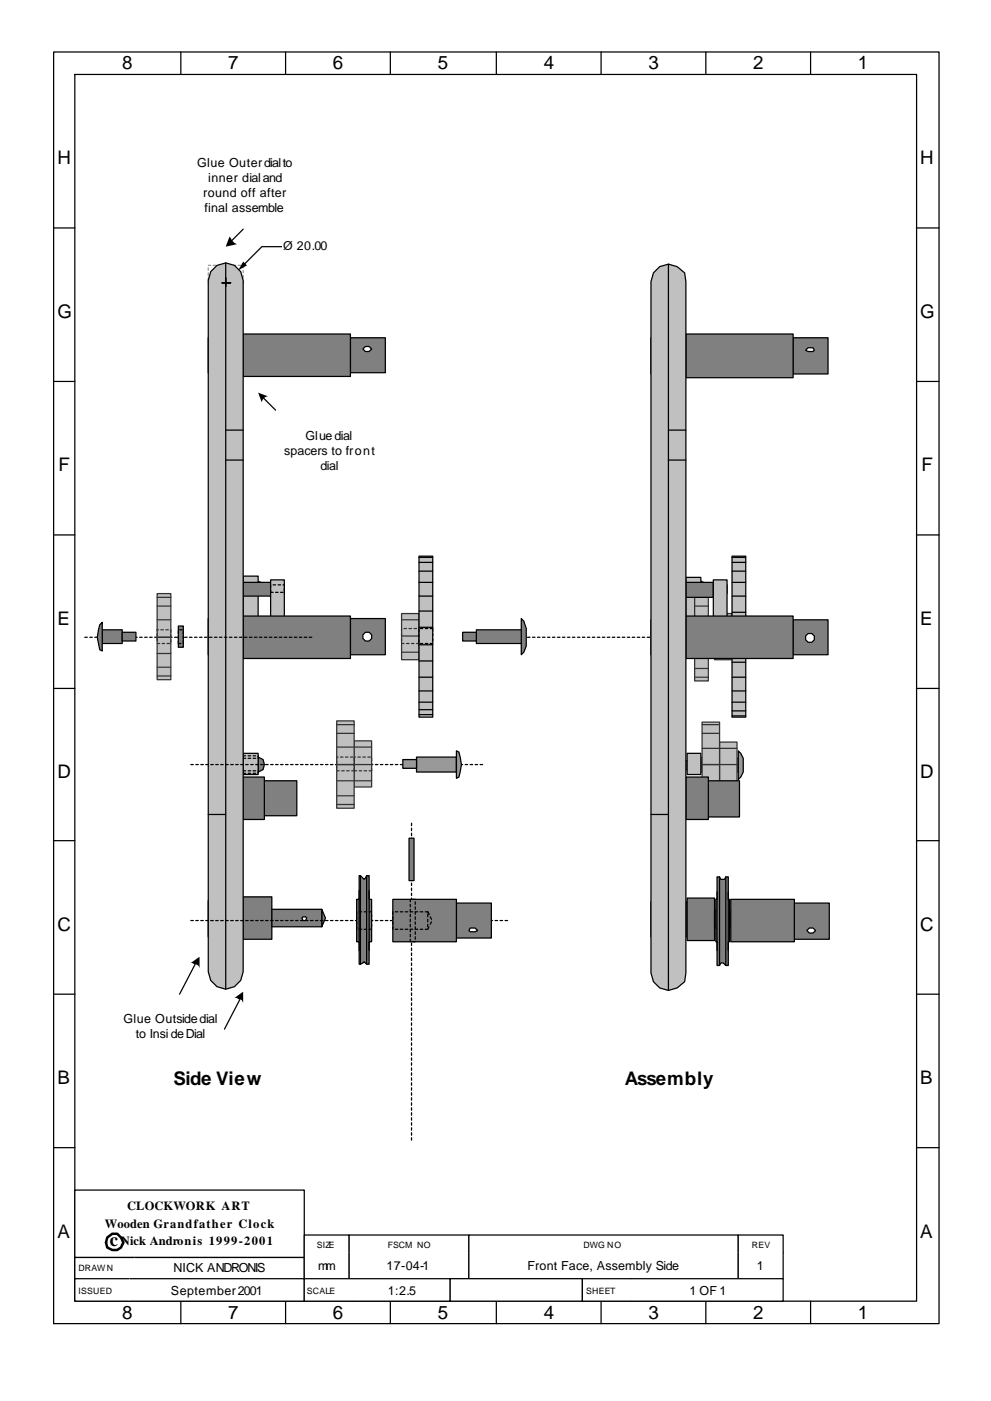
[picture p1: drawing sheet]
<svg xmlns="http://www.w3.org/2000/svg" width="210mm" height="297mm" viewBox="0 0 210 297" stroke-linecap="round" stroke-linejoin="round" font-family="sans-serif">
<path d="M54.8 123.2l1 .5 .3 1.1-.3 1.1-1 .2z" fill-rule="evenodd" fill="#808080" stroke="#000" stroke-width=".26"/>
<path d="M54.8 124v1.3" fill="none" stroke="#000" stroke-width=".26"/>
<g fill="#808080" stroke="#000" stroke-width=".26">
<path d="M49.7 123.7h5.1v1.9h-5.1z" fill-rule="evenodd"/>
<path d="M49.7 123.7v1.9l-.8-.8z" fill-rule="evenodd"/>
</g>
<path d="M51.6 122.1h3.2v15.7h-3.2z" fill-rule="evenodd" fill="#c0c0c0" stroke="#000" stroke-width=".26"/>
<g fill="none" stroke="#000" stroke-width=".26">
<path d="M51.6 123.7h.5M51.6 124.3v.5M51.6 125.3v.6M51.6 135.1v.5M51.9 135.9h.5M52.1 125.9h.6M52.1 134.1h-.5v.5M52.7 123.7h.5M52.7 134.1h.5M52.9 135.9h.5M53.2 125.9h.5M53.7 123.7h.5"/>
<path d="M53.7 134.1h.5M54 135.9h.5M54.2 125.9h.6M54.8 123.7v.6M54.8 124.8v.5M54.8 134.1v.5M54.8 135.1v.5"/>
</g>
<path d="M54.8 132.5h2.9v5.3h-2.9z" fill-rule="evenodd" fill="#c0c0c0" stroke="#000" stroke-width=".26"/>
<path d="M54.8 133.5h.5M54.8 136.2v.2h.2M54.8 134.1v.5M54.8 135.1v.5M55.6 136.4h.5M55.8 133.5h.6M56.6 136.4h.5M56.9 133.5h.5M57.7 133.8v.5M57.7 134.8v.6M57.7 135.9v.5" fill="none" stroke="#000" stroke-width=".26"/>
<g fill="#808080" stroke="#000" stroke-width=".26">
<path d="M48.7 124h11.6v1.9h-11.6z" fill-rule="evenodd"/>
<path d="M51.6 123.5h5.8v2.9h-5.8z" fill-rule="evenodd"/>
</g>
<path d="M57.4 122.9h2.9v14.1h-2.9z" fill-rule="evenodd" fill="#c0c0c0" stroke="#000" stroke-width=".26"/>
<g fill="none" stroke="#000" stroke-width=".26">
<path d="M57.4 135.4v.5h.5M57.4 124v.5M57.4 125.1v.5h.5M57.4 134.3v.5M57.9 134.3h.6M57.9 124h.6M58.5 135.9h.5M58.5 125.6h.5M59 134.3h.5M59 124h.5M59.5 135.9h.6M59.5 125.6h.6"/>
<path d="M60.1 124h.2v.3M60.1 134.3h.2v.3M60.3 124.8v.5M60.3 135.1v.5M87.3 174.5v.6M87.3 175.6v.5M87.3 176.7v.5M87.3 177.7v.5M87.3 178.8v.5M87.3 179.8v.6M87.3 180.9v.5M87.3 181.9v.6"/>
<path d="M87.3 183v.5M87.3 184.1v.5M87.3 185.1v.5M87.3 186.2v.5M87.3 187.2v.6M87.3 188.3v.5M87.3 189.4v.5M87.3 190.4v.5M87.3 191.5v.5M87.3 192.5v.6M87.3 193.6v.5M87.3 194.6v.6"/>
<path d="M87.3 195.7v.5M87.3 196.8v.5M87.3 197.8v.5M87.3 198.9v.5M87.3 199.9v.6M87.3 201v.5M87.3 202.1v.5M87.3 203.1v.5M87.3 204.2v.5M87.3 205.2v.6M87.3 206.3v.5M87.3 207.3v.6"/>
<path d="M87.3 208.4v.5M87.3 209.5v.5M87.3 210.5v.5M87.3 211.6v.5M87.3 212.6v.6M87.3 213.7v.5M87.3 214.8v.5M87.3 215.8v.5M87.3 216.9v.5M87.3 217.9v.6M87.3 219v.5M87.3 220v.6"/>
<path d="M87.3 221.1v.5M87.3 222.2v.5M87.3 223.2v.5M87.3 224.3v.5M87.3 225.3v.6M87.3 226.4v.5M87.3 227.5v.5M87.3 228.5v.5M87.3 229.6v.5M87.3 230.6v.6M87.3 231.7v.5M87.3 232.7v.6"/>
<path d="M87.3 233.8v.5M87.3 234.9v.5M87.3 235.9v.5M87.3 237v.5M87.3 238v.6M87.3 239.1v.5M87.3 240.2v.5M87.3 241.2v.5"/>
</g>
<g fill="none" stroke="#969696" stroke-width=".26">
<path d="M44.2 60h.5M44.2 56.3h.5M44.2 56.8v.5M44.2 57.9v.5M44.2 58.9v.5M45.2 60h.6M45.2 56.3h.6M46.3 60h.5M46.3 56.3h.5M47.4 60h.5M47.4 56.3h.5M48.4 60h.5"/>
<path d="M48.4 56.3h.5M49.5 60h.5M49.5 56.3h.5M50.5 60h.6M50.5 56.3h.6M51.6 56.3v.5M51.6 57.3v.6M51.6 58.4v.5M51.6 59.4v.6"/>
</g>
<path d="M194.5 243.3h4.7z" fill="#fff"/>
<g fill="none" stroke="#000" stroke-width=".26">
<path d="M11.4 11h187.8v269.6h-187.8zM15.9 15.8h178.6v260.1h-178.6zM38.4 11v4.8M60.6 11v4.8M82.8 11v4.8M105.3 11v4.8M127.5 11v4.8M149.8 11v4.8M172 11v4.8M11.4 48.3h4.5M194.5 48.3h4.7M11.4 80.9h4.5"/>
<path d="M194.5 80.9h4.7M11.4 113.4h4.5M194.5 113.4h4.7M11.4 146h4.5M194.5 146h4.7M11.4 178.2h4.5M194.5 178.2h4.7M11.4 210.8h4.5M194.5 210.8h4.7M11.4 243.3h4.5M194.5 243.3h4.7M38.4 275.9v4.7"/>
<path d="M60.6 275.9v4.7M82.8 275.9v4.7M105.3 275.9v4.7M127.5 275.9v4.7M149.8 275.9v4.7M172 275.9v4.7"/>
</g>
<path d="M54.8 160.5l1 .5 .3 1.1-.3 1.1-1 .5z" fill-rule="evenodd" fill="#808080" stroke="#000" stroke-width=".26"/>
<path d="M54.8 161.3v1.6" fill="none" stroke="#000" stroke-width=".26"/>
<g fill="#808080" stroke="#000" stroke-width=".26">
<path d="M49.7 161.3h5.1v1.9h-5.1z" fill-rule="evenodd"/>
<path d="M48.9 162.1l.8-.8v1.9z" fill-rule="evenodd"/>
</g>
<path d="M51.6 159.7h3.2v4.5h-3.2z" fill-rule="evenodd" fill="#c0c0c0" stroke="#000" stroke-width=".26"/>
<g fill="none" stroke="#000" stroke-width=".26">
<path d="M51.6 160.2h.5M51.6 160.8h.5M51.6 163.4h.5M51.6 164h.5M52.7 160.2h.5M52.7 160.8h.5M52.7 163.4h.5M52.7 164h.5M53.7 160.2h.5M53.7 160.8h.5M53.7 163.4h.5M53.7 164h.5"/>
<path d="M54.8 160.2v.6M54.8 163.4v.6"/>
</g>
<g fill="#808080" stroke="#000" stroke-width=".26">
<path d="M47.9 165.5h3.7v7.4h-3.7z" fill-rule="evenodd"/>
<path d="M55.6 165.5h7.4v7.4h-7.4z" fill-rule="evenodd"/>
<path d="M51.6 164.7h4.5v9h-4.5z" fill-rule="evenodd"/>
<path d="M68.3 192.8l.8 1.8-.8 1.9z" fill-rule="evenodd"/>
<path d="M44.2 190.9h7.4v7.7h-7.4z" fill-rule="evenodd"/>
<path d="M51.6 190.1h6.1v9h-6.1z" fill-rule="evenodd"/>
<path d="M57.7 192.8h10.6v3.7h-10.6z" fill-rule="evenodd"/>
</g>
<path d="M64 194.6l.3-.2h.5l.3 .2-.3 .6h-.5z" fill-rule="evenodd" fill="#fff" stroke="#000" stroke-width=".26"/>
<g fill="#808080" stroke="#000" stroke-width=".26">
<path d="M74.3 71.6h7.5v7.4h-7.5z" fill-rule="evenodd"/>
<path d="M44.2 71.6h7.4v7.4h-7.4z" fill-rule="evenodd"/>
<path d="M51.6 70.8h22.7v9h-22.7z" fill-rule="evenodd"/>
<path d="M74.3 131.1h7.5v7.7h-7.5z" fill-rule="evenodd"/>
<path d="M44.2 131.1h7.4v7.7h-7.4z" fill-rule="evenodd"/>
<path d="M51.6 130.6h22.7v9h-22.7z" fill-rule="evenodd"/>
</g>
<path d="M44.7 57.6a3.7 3.7 0 0 1 4.2-1.7 3.7 3.7 0 0 1 2.7 3.5v146.6a3.7 3.7 0 0 1-3.7 3.7 3.7 3.7 0 0 1-3.7-3.7v-146.6z" fill-rule="evenodd" fill="#c0c0c0" stroke="#000" stroke-width=".26"/>
<path d="M47.9 55.7v154" fill="none" stroke="#000" stroke-width=".26"/>
<path d="M47.1 60h1.8zM47.9 58.9v1.9z" fill-rule="evenodd" fill="#fff"/>
<path d="M47.1 60h1.8h-1.8M60.1 52.3h-4.5l-3.7 3.7M47.9 60.8v-1.9v1.9" fill="none" stroke="#000" stroke-width=".26"/>
<path d="M51.6 55.5l.8 .8-1.9 1z" fill="#000"/>
<path d="M59.8 50.4h10v3.8h-10z" fill-rule="evenodd" fill="#fff"/>
<g fill="none" stroke="#000" stroke-width=".26">
<path d="M51.6 48.6l-2.7 2.6M18 135.1h.5M19 135.1h.6M20.1 135.1h.5M21.2 135.1h.5M22.2 135.1h.6M23.3 135.1h.5M24.3 135.1h.6M25.4 135.1h.5M26.5 135.1h.5M27.5 135.1h.5M28.6 135.1h.5"/>
<path d="M29.6 135.1h.6M30.7 135.1h.5M31.7 135.1h.6M32.8 135.1h.5M33.9 135.1h.5M34.9 135.1h.6M36 135.1h.5M37 135.1h.6M38.1 135.1h.5M39.2 135.1h.5M40.2 135.1h.5M41.3 135.1h.5"/>
<path d="M42.3 135.1h.6M43.4 135.1h.5M44.4 135.1h.6M45.5 135.1h.5M46.6 135.1h.5M47.6 135.1h.6M48.7 135.1h.5M49.7 135.1h.6M50.8 135.1h.5M51.9 135.1h.5M52.9 135.1h.5M54 135.1h.5"/>
<path d="M55 135.1h.6M56.1 135.1h.5M57.1 135.1h.6M58.2 135.1h.5M59.3 135.1h.5M60.3 135.1h.6M61.4 135.1h.5M62.4 135.1h.6M63.5 135.1h.5M64.6 135.1h.5M65.6 135.1h.5M111.9 135.1h.5"/>
<path d="M113 135.1h.5M114 135.1h.6M115.1 135.1h.5M116.2 135.1h.5M117.2 135.1h.5M118.3 135.1h.5M119.3 135.1h.6M120.4 135.1h.5M121.4 135.1h.6M122.5 135.1h.5M123.6 135.1h.5M124.6 135.1h.5"/>
<path d="M125.7 135.1h.5M126.7 135.1h.6M127.8 135.1h.5M128.9 135.1h.5M129.9 135.1h.5M131 135.1h.5M132 135.1h.6M133.1 135.1h.5M134.1 135.1h.6M135.2 135.1h.5M136.3 135.1h.5M137.3 135.1h.5"/>
<path d="M138.4 135.1h.5M139.4 135.1h.6M140.5 135.1h.5M141.6 135.1h.5M142.6 135.1h.5M143.7 135.1h.5M144.7 135.1h.6M145.8 135.1h.5M146.8 135.1h.6M147.9 135.1h.5M149 135.1h.5M150 135.1h.5"/>
<path d="M151.1 135.1h.5M152.1 135.1h.6M153.2 135.1h.5M154.3 135.1h.5M155.3 135.1h.5M156.4 135.1h.5M157.4 135.1h.6M158.5 135.1h.5M159.5 135.1h.6M40.5 162.1h.5M41.5 162.1h.6M42.6 162.1h.5"/>
<path d="M43.7 162.1h.5M44.7 162.1h.5M45.8 162.1h.5M46.8 162.1h.6M47.9 162.1h.5M48.9 162.1h.6M50 162.1h.5M51.1 162.1h.5M52.1 162.1h.6M53.2 162.1h.5M54.2 162.1h.6M55.3 162.1h.5"/>
<path d="M56.4 162.1h.5M57.4 162.1h.5M58.5 162.1h.5M59.5 162.1h.6M60.6 162.1h.5M61.6 162.1h.6M62.7 162.1h.5M63.8 162.1h.5M64.8 162.1h.6M65.9 162.1h.5M66.9 162.1h.6M68 162.1h.5"/>
<path d="M69.1 162.1h.5M70.1 162.1h.5M71.2 162.1h.5M72.2 162.1h.6M73.3 162.1h.5M74.3 162.1h.6M75.4 162.1h.5M76.5 162.1h.5M77.5 162.1h.6M78.6 162.1h.5M79.6 162.1h.6M80.7 162.1h.5"/>
<path d="M81.8 162.1h.5M82.8 162.1h.5M83.9 162.1h.5M84.9 162.1h.6M86 162.1h.5M87 162.1h.6M88.1 162.1h.5M89.2 162.1h.5M90.2 162.1h.6M91.3 162.1h.5M92.3 162.1h.6M93.4 162.1h.5"/>
<path d="M94.5 162.1h.5M95.5 162.1h.5M96.6 162.1h.5M97.6 162.1h.6M98.7 162.1h.5M99.7 162.1h.6M100.8 162.1h.5M101.9 162.1h.5M40.5 195.2h.5M41.5 195.2h.6M42.6 195.2h.5M43.7 195.2h.5"/>
<path d="M44.7 195.2h.5M45.8 195.2h.5M46.8 195.2h.6M47.9 195.2h.5M48.9 195.2h.6M50 195.2h.5M51.1 195.2h.5M52.1 195.2h.6M53.2 195.2h.5M54.2 195.2h.6M55.3 195.2h.5M56.4 195.2h.5"/>
<path d="M57.4 195.2h.5M58.5 195.2h.5M59.5 195.2h.6M60.6 195.2h.5M61.6 195.2h.6M62.7 195.2h.5M63.8 195.2h.5M64.8 195.2h.6M65.9 195.2h.5M66.9 195.2h.6M68 195.2h.5M69.1 195.2h.5"/>
<path d="M70.1 195.2h.5M71.2 195.2h.5M72.2 195.2h.6M73.3 195.2h.5M74.3 195.2h.6M75.4 195.2h.5M76.5 195.2h.5M77.5 195.2h.6M78.6 195.2h.5M79.6 195.2h.6M80.7 195.2h.5M81.8 195.2h.5"/>
<path d="M82.8 195.2h.5M83.9 195.2h.5M84.9 195.2h.6M86 195.2h.5M87 195.2h.6M88.1 195.2h.5M89.2 195.2h.5M90.2 195.2h.6M91.3 195.2h.5M92.3 195.2h.6M93.4 195.2h.5M94.5 195.2h.5"/>
<path d="M95.5 195.2h.5M96.6 195.2h.5M97.6 195.2h.6M98.7 195.2h.5M99.7 195.2h.6M100.8 195.2h.5M101.9 195.2h.5M102.9 195.2h.6M104 195.2h.5M105 195.2h.6M106.1 195.2h.5M107.2 195.2h.5"/>
</g>
<path d="M48.7 50.2a3.4 3.4 0 0 0 1.6 1.6l-2.4 .5z" fill-rule="evenodd" fill="#000"/>
<path d="M76.2 185.6h.3l.8 .8 .5-.8h.5v5.1h.5v9h-.5v4.7h-.5l-.5-.5-.3 .3-.8 .2v-4.7h-.5v-9h.5z" fill-rule="evenodd" fill="#808080" stroke="#000" stroke-width=".26"/>
<g fill="none" stroke="#000" stroke-width=".26">
<path d="M75.7 193.3v.6M75.7 194.4v.5M75.7 195.4v.6M75.7 196.5v.5M76.2 188.8v12.7M76.2 197h.5M76.2 193.3h.5M76.5 185.6v18.8M77.3 197h.5M77.3 193.3h.5M77.8 185.6v18.8M78.3 188.8v12.7"/>
<path d="M78.3 197h.5M78.3 193.3h.5M78.8 193.9v.5M78.8 194.9v.5M78.8 196v.5"/>
</g>
<g fill="#808080" stroke="#000" stroke-width=".26">
<path d="M96.8 191.5h7.4v7.4h-7.4z" fill-rule="evenodd"/>
<path d="M83.3 190.7h13.5v9h-13.5z" fill-rule="evenodd"/>
</g>
<g fill="none" stroke="#000" stroke-width=".26">
<path d="M83.3 193.3v.6M83.3 194.4v.5M83.3 195.4v.6M83.3 196.5v.5M83.9 197h.5M83.9 193.3h.5M84.9 197h.6M84.9 193.3h.6M86 197h.5M86 193.3h.5M87 197h.6M87 193.3h.6"/>
<path d="M88.1 197h.5M88.1 193.3h.5M89.2 197h.5M89.2 193.3h.5M90.2 193.3h.6l.2 .6M90.8 193.9v.5M90.8 194.9v.5M90.8 196v.5M91 196.5l-.2 .5h-.6M91.3 194.4l.2 .5M91.5 195.4l-.2 .6"/>
</g>
<g fill="#808080" stroke="#000" stroke-width=".26">
<path d="M86.8 177.7h1v9h-1z" fill-rule="evenodd"/>
<path d="M101.1 133.5h9.8v2.9h-9.8z" fill-rule="evenodd"/>
<path d="M98.2 134.1h2.9v1.8h-2.9z" fill-rule="evenodd"/>
<path d="M110.6 131.1l.5 .6 .6 1.6v3.7l-.6 1.3-.5 .5z" fill-rule="evenodd"/>
</g>
<path d="M85.2 130.1h3.7v9.8h-3.7z" fill-rule="evenodd" fill="#c0c0c0" stroke="#333" stroke-width=".26"/>
<g fill="none" stroke="#333" stroke-width=".26">
<path d="M85.2 131.4h3.7M85.2 134.3v.5h3.7v-.5M85.2 138.3h3.7M85.2 136.4h.5M85.2 133.3v.5M85.2 135.4v.5M85.7 133.3h.6M86.3 136.4h.5M86.8 133.3h.5M87.3 136.4h.5M87.8 133.3h.6M88.4 136.4h.5"/>
<path d="M88.9 133.3v.5M88.9 135.4v.5"/>
</g>
<path d="M88.9 117.9h2.9v34.1h-2.9z" fill-rule="evenodd" fill="#c0c0c0" stroke="#000" stroke-width=".26"/>
<g fill="none" stroke="#000" stroke-width=".26">
<path d="M88.9 119.2h2.9M88.9 118.2h2.9M88.9 133.5v.6M88.9 134.6v.5M88.9 135.6v.6M88.9 136.7h2.9M88.9 133h2.9M88.9 129.6h2.9M88.9 126.4h2.9M88.9 123.5h2.9M88.9 121.1h2.9M89.2 133.3h.5"/>
<path d="M89.2 136.4h.5M90.2 133.3h.6M90.2 136.4h.6M91.3 133.3h.5v.5M91.3 136.4h.5M91.8 134.3v.5M91.8 135.4v.5M88.9 140.1h2.9M88.9 143.6h2.9M88.9 146.5h2.9M88.9 148.9h2.9M88.9 150.5h2.9"/>
<path d="M88.9 151.5h2.9"/>
</g>
<g fill="#969696" stroke="#000" stroke-width=".26">
<path d="M88.4 160.5h8.4v3.2h-8.4z" fill-rule="evenodd"/>
<path d="M85.5 161h2.9v1.9h-2.9z" fill-rule="evenodd"/>
<path d="M96.8 159.2l.6 .3a6.9 6.9 0 0 1 0 5.2l-.6 .3z" fill-rule="evenodd"/>
</g>
<path d="M75.1 157.1h3.7v9.8h-3.7z" fill-rule="evenodd" fill="#c0c0c0" stroke="#333" stroke-width=".26"/>
<g fill="none" stroke="#333" stroke-width=".26">
<path d="M75.1 158.4h3.7M75.1 162.1h3.7M75.1 165.5h3.7M75.1 163.4h.6M75.1 161.3v.5M75.1 162.4v.5M75.4 160.5h-.3v.3M75.9 160.5h.6M76.2 163.4h.5M77 160.5h.5M77.3 163.4h.5M78.1 160.5h.5"/>
<path d="M78.8 162.9v.5h-.5M78.8 160.8v.5M78.8 161.8v.6"/>
</g>
<path d="M71.4 152.8h3.7v18.6h-3.7z" fill-rule="evenodd" fill="#c0c0c0" stroke="#333" stroke-width=".26"/>
<g fill="none" stroke="#333" stroke-width=".26">
<path d="M71.4 153.6h3.7M71.4 155.5h3.7M71.4 158.4h3.7M71.4 163.4h.6M71.4 161.3v.5M71.4 162.4v.5M71.4 162.1h3.7M71.4 170.6h3.7M71.4 168.7h3.7M71.4 165.5h3.7M71.7 160.5h-.3v.3M72.2 160.5h.6"/>
<path d="M72.5 163.4h.5M73.3 160.5h.5M73.6 163.4h.5M74.3 160.5h.6M75.1 162.9v.5h-.5M75.1 160.8v.5M75.1 161.8v.6"/>
</g>
<g fill="#808080" stroke="#000" stroke-width=".26">
<path d="M21.7 133.5h4.2v2.9h-4.2z" fill-rule="evenodd"/>
<path d="M25.9 134.1h2.9v1.8h-2.9z" fill-rule="evenodd"/>
<path d="M21.7 131.9v6.1l-.5-.2-.6-2.7 .6-2.6z" fill-rule="evenodd"/>
</g>
<path d="M33.3 125.9h2.9v18.2h-2.9z" fill-rule="evenodd" fill="#c0c0c0" stroke="#333" stroke-width=".26"/>
<g fill="none" stroke="#333" stroke-width=".26">
<path d="M33.3 136.4h.6M33.3 134.3v.5M33.3 135.4v.5M33.3 126.6h2.9M33.3 128.5h2.9M33.3 131.4h2.9M33.3 138.6h2.9M33.6 133.5h-.3v.3M34.1 133.5h.6M34.4 136.4h.5M35.2 133.5h.5M35.5 136.4h.5"/>
<path d="M36.2 133.5v.6M36.2 134.6v.5h-2.9M36.2 135.6v.6M33.3 143.3h2.9M33.3 141.5h2.9"/>
</g>
<path d="M37.8 132.7h1.1v4.5h-1.1z" fill-rule="evenodd" fill="#808080" stroke="#000" stroke-width=".26"/>
<path d="M55.8 84.3l2.7 2.7M37.8 135.9v.5h.6M37.8 133.8v.5M37.8 134.8v.6M38.1 133.5h.5M38.9 133.8v.5M38.9 134.8v.6M38.9 135.9v.5" fill="none" stroke="#000" stroke-width=".26"/>
<path d="M54.8 83.3l2.1 .7a1.32 1.32 0 0 0-1.3 1.4z" fill-rule="evenodd" fill="#000"/>
<g fill="#fff" stroke="#000" stroke-width=".26">
<path d="M99.7 196.8h1.1l.5 .5-.5 .3h-1.1l-.2-.3z" fill-rule="evenodd"/>
<path d="M77 74l.5-.5h.8l.5 .5-.5 .5h-.8z" fill-rule="evenodd"/>
<circle cx="77.9" cy="135" r="1.01"/>
</g>
<g fill="none" stroke="#000" stroke-width=".26">
<path d="M47.9 97.5h3.7M47.9 91.2h3.7M44.2 172.7h3.7M87 190.7v.5M87 191.7v.6M87 192.8v.5M87 193.9v.5M87 194.9v.5M87 196v.5M87 197v.6M87 198.1v.5M87 199.1v.6"/>
<path d="M87.6 190.7h.5M87.6 199.7h.5M88.1 191.2v.5M88.1 192.3v.5M88.1 193.3v.6M88.1 194.4v.5M88.1 195.4v.6M88.1 196.5v.5M88.1 197.6v.5M88.1 198.6v.5M41.5 204.2l-3.4 6.6"/>
</g>
<path d="M40.5 204.2l1.8-1.4v2.4l-.2-.5z" fill-rule="evenodd" fill="#000"/>
<g fill="#969696" stroke="#000" stroke-width=".26">
<path d="M148.4 160.8h8.2v2.9h-8.2z" fill-rule="evenodd"/>
<path d="M145.5 161.3h2.9v1.9h-2.9z" fill-rule="evenodd"/>
<path d="M156.6 159.2l.6 .5 .5 1.1v2.9l-.5 1-.6 .6z" fill-rule="evenodd"/>
</g>
<path d="M148.7 160.5l1.1 .5 .5 1.1-.5 1.1-1.1 .5z" fill-rule="evenodd" fill="#808080" stroke="#000" stroke-width=".26"/>
<path d="M148.7 161.3v1.6" fill="none" stroke="#000" stroke-width=".26"/>
<g fill="#808080" stroke="#000" stroke-width=".26">
<path d="M143.9 161.3h4.8v1.9h-4.8z" fill-rule="evenodd"/>
<path d="M143.1 162.1l.8-.8v1.9z" fill-rule="evenodd"/>
</g>
<path d="M145.8 159.7h2.9v4.5h-2.9z" fill-rule="evenodd" fill="#c0c0c0" stroke="#000" stroke-width=".26"/>
<path d="M152.7 157.3h3.7v9.8h-3.7z" fill-rule="evenodd" fill="#c0c0c0" stroke="#333" stroke-width=".26"/>
<path d="M152.7 158.7h3.7M152.7 162.1h3.7M152.7 165.8h3.7" fill="none" stroke="#333" stroke-width=".26"/>
<path d="M149 153.1h3.7v18.3h-3.7z" fill-rule="evenodd" fill="#c0c0c0" stroke="#333" stroke-width=".26"/>
<path d="M149 153.6h3.7M149 155.5h3.7M149 158.7h3.7M149 162.1h3.7M149 170.6h3.7M149 168.7h3.7M149 165.8h3.7" fill="none" stroke="#333" stroke-width=".26"/>
<g fill="#808080" stroke="#000" stroke-width=".26">
<path d="M149 133.8h9.7v2.9h-9.7z" fill-rule="evenodd"/>
<path d="M145.8 134.3h3.2v1.9h-3.2z" fill-rule="evenodd"/>
<path d="M158.5 131.4l.5 .5 .5 1.4v3.7l-.5 1.6-.5 .2z" fill-rule="evenodd"/>
</g>
<path d="M151.6 130.1h3.7v9.8h-3.7z" fill-rule="evenodd" fill="#c0c0c0" stroke="#333" stroke-width=".26"/>
<g fill="none" stroke="#333" stroke-width=".26">
<path d="M151.6 131.4h3.7M151.6 135.1h3.7M151.6 138.6h3.7M151.6 135.9v.5h.5M151.6 133.8v.5M151.6 134.8v.6M151.9 133.5h.5M152.7 136.4h.5M152.9 133.5h.6M153.7 136.4h.6M154 133.5h.5M154.8 136.4h.5"/>
<path d="M155 133.5h.3v.3M155.3 134.3v.5M155.3 135.4v.5"/>
</g>
<path d="M155.3 117.9h2.9v34.1h-2.9z" fill-rule="evenodd" fill="#c0c0c0" stroke="#000" stroke-width=".26"/>
<g fill="none" stroke="#000" stroke-width=".26">
<path d="M155.3 119.2h2.9M155.3 118.2h2.9M155.3 133.8v.5M155.3 134.8v.6M155.3 135.9v.5M155.3 136.7h2.9M155.3 133.3h2.9M155.3 129.8h2.9M155.3 126.4h2.9M155.3 123.5h2.9M155.3 121.1h2.9M155.6 133.5h.5"/>
<path d="M156.6 133.5h.6M157.7 133.5h.5v.6M158.2 134.6v.5M158.2 135.6v.6M155.3 140.4h2.9M155.3 143.6h2.9M155.3 146.5h2.9M155.3 148.9h2.9M155.3 150.7h2.9M155.3 151.8h2.9"/>
</g>
<path d="M148.7 123.2l1.1 .5 .5 1.1-.5 1.1-1.1 .5z" fill-rule="evenodd" fill="#808080" stroke="#000" stroke-width=".26"/>
<path d="M148.7 124v1.6" fill="none" stroke="#000" stroke-width=".26"/>
<g fill="#808080" stroke="#000" stroke-width=".26">
<path d="M143.7 124h5v1.9h-5z" fill-rule="evenodd"/>
<path d="M143.7 124v1.9l-.6-1.1z" fill-rule="evenodd"/>
</g>
<path d="M145.5 122.4h3.2v15.6h-3.2z" fill-rule="evenodd" fill="#c0c0c0" stroke="#000" stroke-width=".26"/>
<g fill="none" stroke="#000" stroke-width=".26">
<path d="M145.5 125.1v.5M145.5 134.6v.5M145.5 135.6v.6M145.5 134.1h.5M145.8 125.9h.5M146 124h-.5v.5M146 136.2h.6M146.6 124h.5M146.6 134.1h.5M146.8 125.9h.6M147.1 136.2h.5M147.6 124h.6"/>
<path d="M147.6 134.1h.6M147.9 125.9h.5M148.2 136.2h.5M148.7 124v.5M148.7 125.1v.5M148.7 134.1v.5M148.7 135.1v.5"/>
</g>
<path d="M148.7 132.5h2.9v5.3h-2.9z" fill-rule="evenodd" fill="#c0c0c0" stroke="#000" stroke-width=".26"/>
<path d="M148.7 133.8h.5M148.7 136.4v.3h.3M148.7 134.3v.5M148.7 135.4v.5M149.5 136.7h.5M149.8 133.8h.5M150.5 136.7h.6M150.8 133.8h.5M151.6 134.1v.5M151.6 135.1v.5M151.6 136.2v.5" fill="none" stroke="#000" stroke-width=".26"/>
<g fill="#808080" stroke="#000" stroke-width=".26">
<path d="M147.4 133.8h3.9v2.9h-3.9z" fill-rule="evenodd"/>
<path d="M151.3 134.3h3.2v1.9h-3.2z" fill-rule="evenodd"/>
<path d="M146.6 132.5l.8-.3v6.1l-.8-.5-.6-2.7z" fill-rule="evenodd"/>
</g>
<path d="M147.4 125.9h2.9v18.5h-2.9z" fill-rule="evenodd" fill="#c0c0c0" stroke="#333" stroke-width=".26"/>
<g fill="none" stroke="#333" stroke-width=".26">
<path d="M147.4 136.2v.5h.5M147.4 133.5h.5M147.4 134.1v.5M147.4 126.6h2.9M147.4 128.5h2.9M147.4 131.7h2.9M147.4 138.8h2.9M148.4 136.7h.6M148.4 133.5h.6M149.5 136.7h.5M149.5 133.5h.5M150.3 133.8v.5"/>
<path d="M150.3 134.8v.6M150.3 135.9v.5M150.3 135.1h-2.9v.5M147.4 143.6h2.9M147.4 141.7h2.9"/>
</g>
<path d="M150.3 133h1v4.5h-1z" fill-rule="evenodd" fill="#808080" stroke="#000" stroke-width=".26"/>
<path d="M150.3 136.2v.5h.5M150.3 134.1v.5M150.3 135.1v.5M150.5 133.8h.6M151.3 134.1v.5M151.3 135.1v.5M151.3 136.2v.5" fill="none" stroke="#000" stroke-width=".26"/>
<g fill="#808080" stroke="#000" stroke-width=".26">
<path d="M142.6 124h11.7v1.9h-11.7z" fill-rule="evenodd"/>
<path d="M145.5 123.5h5.8v3.1h-5.8z" fill-rule="evenodd"/>
</g>
<path d="M151.3 122.9h3v14.3h-3z" fill-rule="evenodd" fill="#c0c0c0" stroke="#000" stroke-width=".26"/>
<path d="M151.3 135.4v.5h.6M151.3 134.3v.5M151.9 134.3h.5M152.4 135.9h.5M152.9 134.3h.6M153.5 135.9h.5M154 134.3h.3v.3M154.3 135.1v.5" fill="none" stroke="#000" stroke-width=".26"/>
<g fill="#fff" stroke="#000" stroke-width=".26">
<path d="M152.7 134.6h.8l.5 .8-.5 .8h-.8l-.6-.8z" fill-rule="evenodd"/>
<path d="M152.1 197l.6-.5h.8l.5 .5-.5 .6h-.8z" fill-rule="evenodd"/>
</g>
<g fill="#808080" stroke="#000" stroke-width=".26">
<path d="M141.8 165.5h3.7v7.7h-3.7z" fill-rule="evenodd"/>
<path d="M149.5 165.5h7.4v7.7h-7.4z" fill-rule="evenodd"/>
<path d="M145.5 164.7h4.8v9h-4.8z" fill-rule="evenodd"/>
<path d="M162.2 193.1l.8 1.8-.8 1.9z" fill-rule="evenodd"/>
<path d="M138.1 191.2h7.7v7.4h-7.7z" fill-rule="evenodd"/>
<path d="M145.8 190.4h5.8v9h-5.8z" fill-rule="evenodd"/>
<path d="M151.6 193.1h10.6v3.7h-10.6z" fill-rule="evenodd"/>
</g>
<path d="M158.2 194.4h.5l.3 .5-.3 .5h-.5l-.2-.5z" fill-rule="evenodd" fill="#fff" stroke="#000" stroke-width=".26"/>
<g fill="#808080" stroke="#000" stroke-width=".26">
<path d="M168.3 71.6h7.4v7.7h-7.4z" fill-rule="evenodd"/>
<path d="M138.1 71.6h7.4v7.7h-7.4z" fill-rule="evenodd"/>
<path d="M145.5 70.8h22.8v9.3h-22.8z" fill-rule="evenodd"/>
<path d="M168.3 131.4h7.4v7.4h-7.4z" fill-rule="evenodd"/>
<path d="M138.1 131.4h7.4v7.4h-7.4z" fill-rule="evenodd"/>
<path d="M145.5 130.6h22.8v9h-22.8z" fill-rule="evenodd"/>
</g>
<path d="M138.6 57.9l1.4-1.4 1.8-.5 1.9 .5 1.6 1.4 .2 1.8v146.6l-.2 1.8-1.6 1.4a3.7 3.7 0 0 1-5.6-3.2v-146.6z" fill-rule="evenodd" fill="#c0c0c0" stroke="#000" stroke-width=".26"/>
<path d="M141.8 56v154" fill="none" stroke="#000" stroke-width=".26"/>
<path d="M152.1 185.9h.6l.2 .5h.8l.3-.5h.5v4.8h.3v9h-.3v5h-.5l-.5-.5h-.6l-.2 .5h-.6v-5h-.2v-9h.2z" fill-rule="evenodd" fill="#808080" stroke="#000" stroke-width=".26"/>
<path d="M152.1 189.1v12.4M152.7 185.9v18.8M154 185.9v18.8M154.5 189.1v12.4" fill="none" stroke="#000" stroke-width=".26"/>
<g fill="#fff" stroke="#000" stroke-width=".26">
<path d="M170.9 74.3l.5-.6h1.1l.3 .6-.3 .2h-1.1z" fill-rule="evenodd"/>
<circle cx="171.8" cy="135.2" r="1.01"/>
</g>
<path d="M141.8 97.5h3.7M141.8 91.2h3.7M138.1 172.7h3.7" fill="none" stroke="#000" stroke-width=".26"/>
<g fill="#808080" stroke="#000" stroke-width=".26">
<path d="M168.5 191.5h7.4v7.6h-7.4z" fill-rule="evenodd"/>
<path d="M155 190.7h13.5v9h-13.5z" fill-rule="evenodd"/>
</g>
<path d="M171.7 196.8h.8l.5 .5-.5 .5h-.8l-.5-.5z" fill-rule="evenodd" fill="#fff" stroke="#000" stroke-width=".26"/>
<path d="M51.1 211.6l-3.5 6.6" fill="none" stroke="#000" stroke-width=".26"/>
<path d="M49.7 211.6l1.9-1.3v2.3l-.5-.8z" fill-rule="evenodd" fill="#000"/>
<path d="M15.9 252.3h48.7v14.3h-48.7z" fill-rule="evenodd" fill="#fff" stroke="#000" stroke-width=".26"/>
<path d="M64.6 261.8h9.5v3.8h-9.5z" fill-rule="evenodd" fill="#fff"/>
<path d="M64.6 265.6v-3.8h9.5v3.8" fill="none" stroke="#000" stroke-width=".26"/>
<path d="M74.1 261.8h25.4v3.8h-25.4z" fill-rule="evenodd" fill="#fff"/>
<path d="M74.1 265.6v-3.8h25.4v3.8" fill="none" stroke="#000" stroke-width=".26"/>
<path d="M99.5 261.8h57.1v3.8h-57.1z" fill-rule="evenodd" fill="#fff"/>
<path d="M99.5 265.6v-3.8h57.1v3.8" fill="none" stroke="#000" stroke-width=".26"/>
<path d="M156.6 261.8h9.6v3.8h-9.6z" fill-rule="evenodd" fill="#fff"/>
<path d="M156.6 265.6v-3.8h9.6v3.8" fill="none" stroke="#000" stroke-width=".26"/>
<path d="M15.9 266.6h12.7v4.5h-12.7z" fill-rule="evenodd" fill="#fff"/>
<path d="M28.6 266.6h-12.7v4.5h12.7" fill="none" stroke="#000" stroke-width=".26"/>
<path d="M28.6 266.6h36v4.5h-36z" fill-rule="evenodd" fill="#fff"/>
<path d="M28.6 266.6h36v4.5h-36" fill="none" stroke="#000" stroke-width=".26"/>
<path d="M64.6 265.6h9.5v5.5h-9.5z" fill-rule="evenodd" fill="#fff"/>
<path d="M64.6 265.6v5.5h9.5v-5.5" fill="none" stroke="#000" stroke-width=".26"/>
<path d="M74.1 265.6h25.4v5.5h-25.4z" fill-rule="evenodd" fill="#fff"/>
<path d="M74.1 265.6v5.5h25.4v-5.5" fill="none" stroke="#000" stroke-width=".26"/>
<path d="M99.5 265.6h57.1v5.5h-57.1z" fill-rule="evenodd" fill="#fff"/>
<path d="M99.5 265.6v5.5h57.1v-5.5" fill="none" stroke="#000" stroke-width=".26"/>
<path d="M156.6 265.6h9.6v5.5h-9.6z" fill-rule="evenodd" fill="#fff"/>
<path d="M156.6 265.6v5.5h9.6v-5.5" fill="none" stroke="#000" stroke-width=".26"/>
<path d="M15.9 271.1h11.6v4.8h-11.6z" fill-rule="evenodd" fill="#fff"/>
<path d="M27.5 271.1h-11.6v4.8h11.6" fill="none" stroke="#000" stroke-width=".26"/>
<path d="M27.5 271.1h37.1v4.8h-37.1z" fill-rule="evenodd" fill="#fff"/>
<path d="M27.5 271.1h37.1v4.8h-37.1" fill="none" stroke="#000" stroke-width=".26"/>
<path d="M64.6 271.1h10.5v4.8h-10.5z" fill-rule="evenodd" fill="#fff"/>
<path d="M75.1 271.1h-10.5v4.8h10.5" fill="none" stroke="#000" stroke-width=".26"/>
<path d="M75.1 271.1h20.4v4.8h-20.4z" fill-rule="evenodd" fill="#fff"/>
<path d="M75.1 271.1h20.4v4.8h-20.4" fill="none" stroke="#000" stroke-width=".26"/>
<path d="M95.5 271.1h28.1v4.8h-28.1z" fill-rule="evenodd" fill="#fff" stroke="#000" stroke-width=".26"/>
<path d="M123.6 271.1h10.5v4.8h-10.5z" fill-rule="evenodd" fill="#fff"/>
<path d="M134.1 271.1h-10.5v4.8h10.5" fill="none" stroke="#000" stroke-width=".26"/>
<path d="M134.1 271.1h32.1v4.8h-32.1z" fill-rule="evenodd" fill="#fff"/>
<path d="M134.1 271.1h32.1v4.8h-32.1" fill="none" stroke="#000" stroke-width=".26"/>
<path d="M22.8 262.4l1-.8h1.1l.8 .8 .5 1-.5 1.1-.8 .5h-1.1l-1-.5-.3-1.1z" fill="none" stroke="#000" stroke-width=".53"/>
<g font-size="4">
<text x="25.9" y="14.7">8</text>
<text x="48.4" y="14.7">7</text>
<text x="70.6" y="14.7">6</text>
<text x="92.9" y="14.7">5</text>
<text x="115.4" y="14.7">4</text>
<text x="137.6" y="14.7">3</text>
<text x="159.8" y="14.7">2</text>
<text x="182" y="14.7">1</text>
<text x="12.2" y="34.8">H</text>
<text x="195.3" y="34.8">H</text>
<text x="12.2" y="67.4">G</text>
<text x="195.3" y="67.4">G</text>
<text x="12.4" y="99.9">F</text>
<text x="195.5" y="99.9">F</text>
<text x="12.2" y="132.5">E</text>
<text x="195.3" y="132.5">E</text>
<text x="12.2" y="165">D</text>
<text x="195.3" y="165">D</text>
<text x="12.2" y="197.3">C</text>
<text x="195.3" y="197.3">C</text>
<text x="12.2" y="229.8">B</text>
<text x="36.8" y="230.1">Side View</text>
<text x="132.6" y="230.1">Assembly</text>
<text x="195.3" y="229.8">B</text>
<text x="12.2" y="262.4">A</text>
<text x="195.3" y="262.4">A</text>
<text x="23.3" y="264.2">c</text>
<text x="25.9" y="279.6">8</text>
<text x="48.4" y="279.6">7</text>
<text x="70.6" y="279.6">6</text>
<text x="92.9" y="279.6">5</text>
<text x="115.4" y="279.6">4</text>
<text x="137.6" y="279.6">3</text>
<text x="159.8" y="279.6">2</text>
<text x="182" y="279.6">1</text>
</g>
<g font-size="2.6">
<text x="41.8" y="35.4">Glue Outer dial to</text>
<text x="43.1" y="41.7">round off after</text>
<text x="44.2" y="38.5">inner dial and</text>
<text x="43.4" y="44.9">final assemble</text>
<text x="60.1" y="53.1">Ø 20.00</text>
<text x="64.8" y="93.3">Glue dial</text>
<text x="60.3" y="96.5">spacers to front</text>
<text x="68" y="99.7">dial</text>
<text x="26.2" y="216.9">Glue Outside dial</text>
<text x="28.8" y="220">to Insi de Dial</text>
<text x="27" y="256.6">CLOCKWORK ART</text>
<text x="22.2" y="260.3">Wooden Grandfather Clock</text>
<text x="25.7" y="264">Nick Andronis 1999-2001</text>
<text x="36.8" y="269.8">NICK ANDRONIS</text>
<text x="67.5" y="269.3">mm</text>
<text x="82" y="269.3">17-04-1</text>
<text x="111.9" y="269.3">Front Face, Assembly Side</text>
<text x="160.6" y="269.3">1</text>
<text x="36.2" y="274.5">September 2001</text>
<text x="82.3" y="274.5">1:2.5</text>
<text x="146.3" y="274.5">1 OF 1</text>
</g>
<g font-size="1.9">
<text x="16.7" y="269.5">DRAWN</text>
<text x="67.2" y="264.5">SIZE</text>
<text x="82.3" y="264.5">FSCM NO</text>
<text x="123.8" y="264.5">DWG NO</text>
<text x="159.5" y="264.5">REV</text>
<text x="16.7" y="274.3">ISSUED</text>
<text x="65.1" y="274.3">SCALE</text>
<text x="124.4" y="274.3">SHEET</text>
</g>
</svg>
